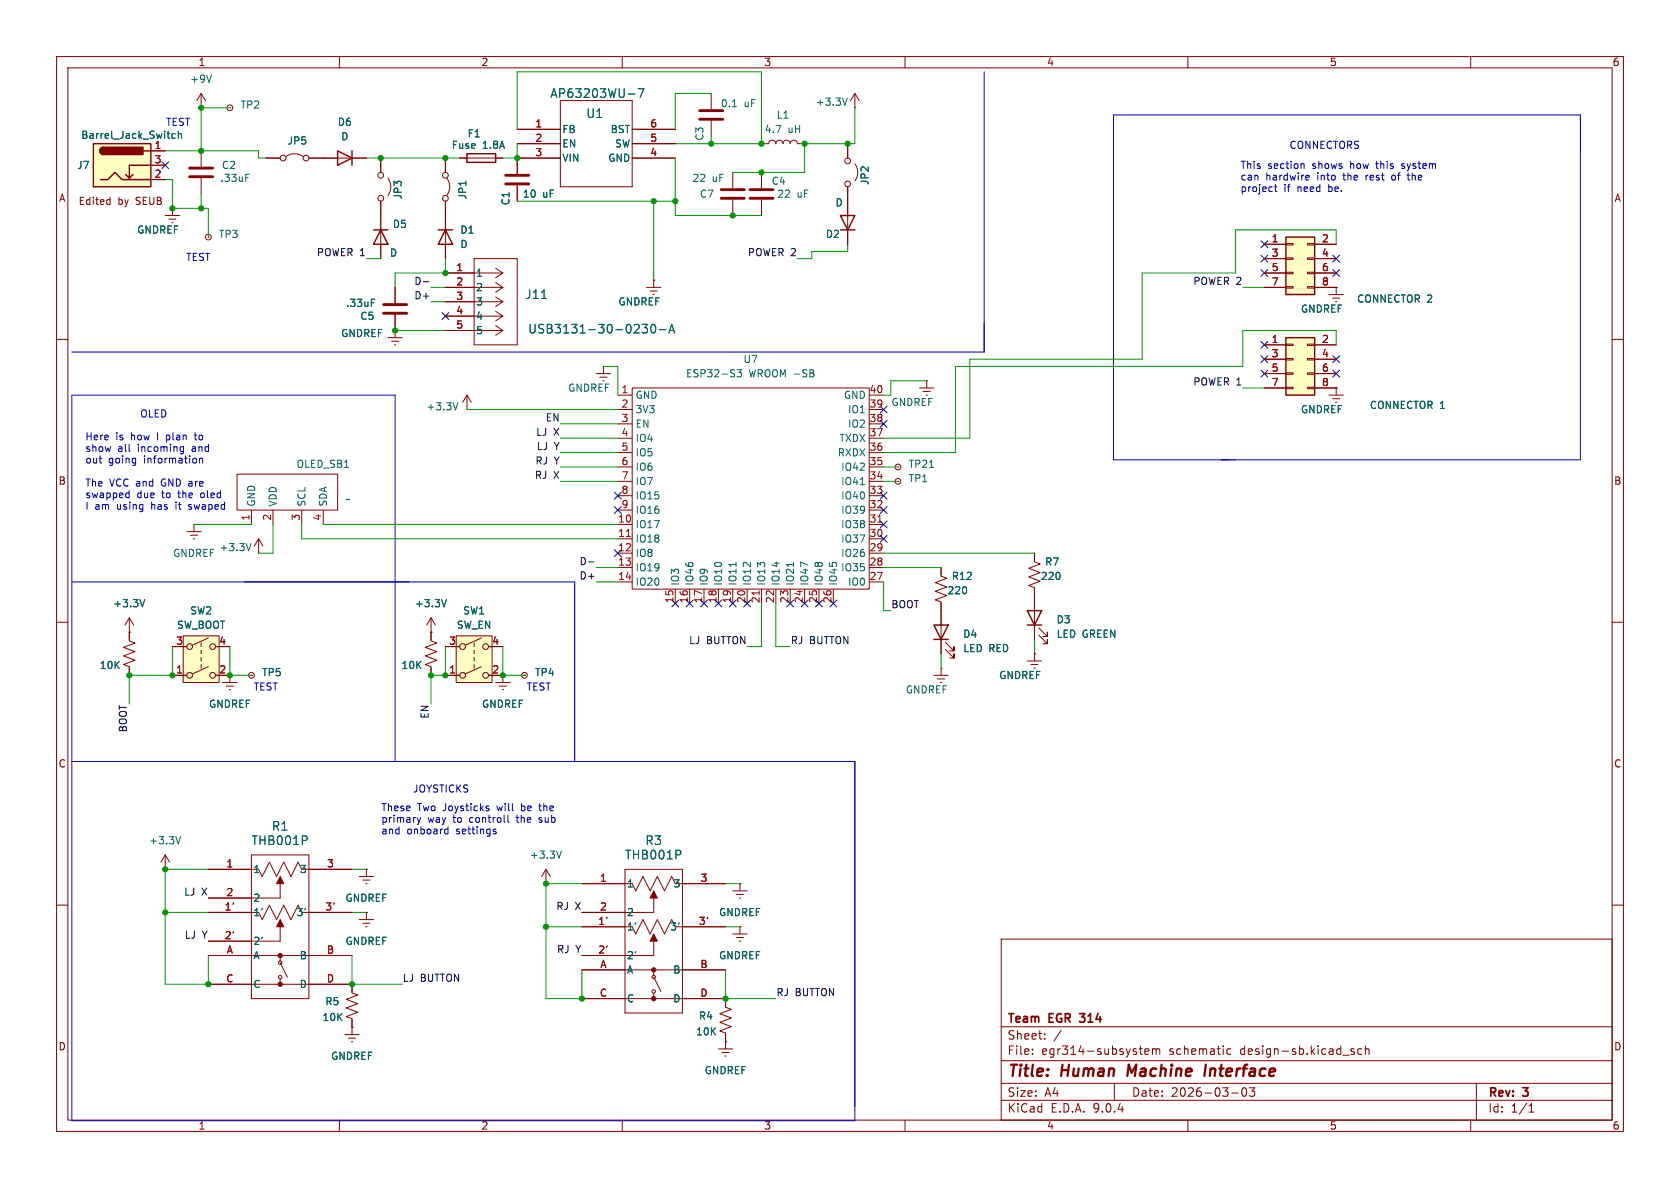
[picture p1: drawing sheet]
<svg xmlns="http://www.w3.org/2000/svg" width="297mm" height="210mm" viewBox="0 0 297 210" stroke-linecap="round" stroke-linejoin="round" font-family="sans-serif">
<g fill="none" stroke="#840000" stroke-width=".18">
<path d="M10 10h277v190h-277zM12 12h273v186h-273zM60 10v2M110 10v2M160 10v2M210 10v2M260 10v2M134.6 30.5v2.8M134.6 35.3v2.8M10 60h2M285 60h2M10 110h2"/>
<path d="M285 110h2M10 160h2M177 166h108v32h-108zM285 160h2M60 198v2M110 198v2M160 198v2M177 194.5h108M177 191.5h108M177 187.5h108M177 181.5h108M182.5 186.3v.1"/>
<path d="M182.5 185.5v.1M184.7 183.6v.1M184.7 182.8v.1M187.6 182.1l-1.3 2M197 191.5v3M201.4 185.4h.6M201.8 186.4h.2M202.4 185.9l.7-.1-.1-.3-.4-.1-.2 .2 .1 .7h.5M203.7 185.5l.5-.1 .2 .2M203.7 185.4v1M204.4 185.6l.2-.2 .4 .1v.9M204.4 185.6v.8"/>
<path d="M210 198v2M217.6 185.5l-.4-.1-.3 .3v.4l.1 .2h.6M217.7 193.2h1.2M219.7 192.4l.2-.1a.81 .81 0 0 1 .6 .6 .81 .81 0 0 1-.3 .8l-.2 .1a.81 .81 0 0 1-.3-1.4zM220.9 192.3h.9l-.5 .6 .4 .1v.7l-.2 .1h-.4l-.2-.1M238.9 185.5h.5M238.9 185.8l.5 .2 .1 .2-.3 .2-.4-.1M240.7 185.5l-.4-.1-.3 .3v.4l.2 .2h.5M241.4 185.5l.2-.1 .4 .1v.9M241.4 184.9v1.5M260 198v2M261 191.5v6.5"/>
<path d="M270.3 196.6h.9M270.3 195.5l.4-.4v1.5"/>
</g>
<path d="M199.6 188.2l-.3 2M213.2 188.2l-.3 2" fill="none" stroke="#840000" stroke-width=".4"/>
<path d="M190.8 179.2h1M190.8 180.5l.3 .2" fill="none" stroke="#840000" stroke-width=".3"/>
<path d="M132.6 33.5h4.1M132.6 35.1h4.1" fill="none" stroke="#840000" stroke-width=".51"/>
<path d="M80.6 112.4h6.4v8.3h-6.4z" fill="#ffffc2"/>
<g fill="none" stroke="#840000" stroke-width=".18">
<path d="M29.2 38.1h2.5M29.8 38.7h1.3M30.4 39.4h.2M30.5 36.8h.1M30.5 36.8v1.3M35.6 26.7v2.8M35.6 31.5v2.8M47 27.9h2.5M50.5 27.7a2.54 2.54 0 0 1 3.1 0M54.6 27.9h2.5M67.3 38.1v7.6M36.8 41.9h.1"/>
<path d="M69.8 50.8v2.8M69.8 55.6v2.8M234.9 52.1h2.6M235.6 52.7h1.3M236.1 53.3h.2M236.2 50.8h.1M236.2 50.8v1.3M109.2 69.9h2.6M109.2 72.4h2.6M109.2 74.9h2.6M109.2 77.5h2.6M111.8 68.6h41.9v35.5h-41.9z"/>
<path d="M153.7 69.9h2.5M153.7 72.4h2.5M153.7 74.9h2.5M153.7 77.5h2.5M162.6 68.6h2.5M163.2 69.2h1.3M163.7 69.9h.3M163.8 67.3h.1M163.8 67.3v1.3M234.9 69.9h2.6M235.6 70.5h1.3M236.1 71.1h.2"/>
<path d="M236.2 68.6h.1M236.2 68.6v1.3M109.2 80h2.6M109.2 82.6h2.6M109.2 85.1h2.6M109.2 87.6h2.6M109.2 90.2h2.6M109.2 92.7h2.6M109.2 95.3h2.6M109.2 97.8h2.6M153.7 80h2.5M153.7 82.6h2.5"/>
<path d="M153.7 85.1h2.5M153.7 87.6h2.5M153.7 90.2h2.5M153.7 92.7h2.5M153.7 95.3h2.5M153.7 97.8h2.5M158.7 82.6h.1M158.7 85.1h.1M182.9 97.8v1.5l1 .4-2 .8 2 .7-2 .8 2 .7-2 .8 1 .4v9.1M78.7 114.3h2.6M78.7 119.4h2.6M80.6 112.4h6.4v8.3h-6.4z"/>
<path d="M83.8 113.7v.6M83.8 114.9v.7M83.8 116.2v.6M83.8 117.5v.6M85.1 112.8l-2.8 1.2M85.1 117.9l-2.8 1.2M86.4 114.3h2.5M86.4 119.4h2.5M92.7 119.4h.1M109.2 100.3h2.6M109.2 102.9h2.6M119.4 104.1v2.6"/>
<path d="M121.9 104.1v2.6M124.5 104.1v2.6M127 104.1v2.6M129.5 104.1v2.6M132.1 104.1v2.6M134.6 104.1v2.6M137.2 104.1v2.6M139.7 104.1v2.6M142.2 104.1v2.6M144.8 104.1v2.6M147.3 104.1v2.6M153.7 100.3h2.5"/>
<path d="M153.7 102.9h2.5M166.4 100.3v1.6l1 .3-2 .8 2 .8-2 .7 2 .8-2 .7 1 .4v9.2M167.1 114.8l1.6 1.5v-.7v.7h-.8M167.1 113.5l1.6 1.6v-.8v.8h-.8M181.6 116.8h2.5M182.2 117.5h1.3M182.8 118.1h.2M182.9 115.6h.1M182.9 115.6v1.2M183.6 112.3l1.6 1.5v-.8v.8h-.8M183.6 111l1.6 1.5v-.7v.7h-.8"/>
<circle cx="50" cy="27.9" r=".51"/>
<circle cx="54.1" cy="27.9" r=".51"/>
<circle cx="36.8" cy="41.9" r=".51"/>
<circle cx="158.8" cy="82.6" r=".51"/>
<circle cx="158.8" cy="85.1" r=".51"/>
<circle cx="81.8" cy="114.3" r=".51"/>
<circle cx="81.8" cy="119.4" r=".51"/>
<circle cx="85.9" cy="119.4" r=".51"/>
<circle cx="85.9" cy="114.3" r=".51"/>
<circle cx="92.7" cy="119.4" r=".51"/>
</g>
<path d="M110.7 94.8h.8M155.2 92.3h.7M134.2 104.4v.8" fill="none" stroke="#a90000" stroke-width=".18"/>
<path d="M43.4 30.8h.7M65.7 52.9h.6M130.3 65.3h.8l-.4 .5 .3 .2v.5l-.2 .1-.5-.1M143.8 66.1v.4M130.1 99.4v.7M140.3 99.4v.7M152.1 85.7h.7M164.3 82.6h.8" fill="none" stroke="#006464" stroke-width=".18"/>
<path d="M33.5 29.7h4.1M33.5 31.2h4.1M67.8 55.4h4.1M67.8 53.8h4.1" fill="none" stroke="#840000" stroke-width=".51"/>
<path d="M66 40.6h2.6M67.3 40.6l1.3 2.6h-2.6zM165.1 110.5h2.5l-1.2 2.5zM165.1 113h2.5M181.6 108h2.5l-1.2 2.5zM181.6 110.5h2.5" fill="none" stroke="#840000" stroke-width=".25"/>
<path d="M227.3 59.7h5.1v10.2h-5.1z" fill="#ffffc2"/>
<path d="M227.3 59.7h5.1v10.2h-5.1z" fill="none" stroke="#840000" stroke-width=".25"/>
<g fill="none" stroke="#840000" stroke-width=".18">
<path d="M223.5 61h3.8M223.5 63.5h3.8M223.5 66h3.8M223.5 68.6h3.8M227.3 60.8h1.3v.3h-1.3zM227.3 63.4h1.3v.2h-1.3zM227.3 65.9h1.3v.3h-1.3zM227.3 68.5h1.3v.2h-1.3zM231.1 60.8h1.3v.3h-1.3zM231.1 63.4h1.3v.2h-1.3zM231.1 65.9h1.3v.3h-1.3zM231.1 68.5h1.3v.2h-1.3z"/>
<path d="M232.4 61h3.8M232.4 63.5h3.8M232.4 66h3.8M232.4 68.6h3.8"/>
</g>
<path d="M227.3 41.9h5.1v10.2h-5.1z" fill="#ffffc2"/>
<path d="M59.7 26.7l2.5 1.2-2.5 1.3zM62.2 26.7v2.5M82.5 27.2h5.1v1.5h-5.1zM227.3 41.9h5.1v10.2h-5.1z" fill="none" stroke="#840000" stroke-width=".25"/>
<g fill="none" stroke="#840000" stroke-width=".18">
<path d="M35.6 19.1h.1M35.6 16.5l-.8 1.3M35.6 16.5l.7 1.3M35.6 16.5v2.6M40.6 19.1h.1M151.1 19.1h.1M151.1 16.5l.8 1.3M151.1 16.5l-.7 1.3M151.1 16.5v2.6M57.1 27.9h7.7M67.3 27.9v2.6M67.3 35.6v2.5"/>
<path d="M68.6 31.5a2.54 2.54 0 0 1 0 3M81.3 27.9h7.6M91.4 27.9v2.8M91.4 32.8v2.8M129.5 30.5v2.8M129.5 35.3v2.8M68.6 59.7h2.5M69.8 58.4h.1M69.8 58.4v1.3M78.7 48.3h10.2M78.7 50.8h10.2M78.7 53.3h10.2"/>
<path d="M78.7 55.9h10.2M78.7 58.4h10.2M83.8 45.7h7.6v15.3h-7.6zM87.6 47.4l1.3 .9M87.6 50l1.3 .8M87.6 52.5l1.3 .8M87.6 55l1.3 .9M87.6 57.6l1.3 .8M88.9 48.3l-1.3 .8M88.9 50.8l-1.3 .8M88.9 53.3l-1.3 .9M88.9 55.9l-1.3 .8"/>
<path d="M88.9 58.4l-1.3 .9M114.3 50.8h2.5M114.9 51.4h1.3M115.4 52.1h.3M115.6 49.5h.1M115.6 49.5v1.3M223.5 43.2h3.8M223.5 45.7h3.8M223.5 48.3h3.8M223.5 50.8h3.8M227.3 43.1h1.3v.2h-1.3zM227.3 45.6h1.3v.2h-1.3z"/>
<path d="M227.3 48.1h1.3v.3h-1.3zM227.3 50.7h1.3v.2h-1.3zM231.1 43.1h1.3v.2h-1.3zM231.1 45.6h1.3v.2h-1.3zM231.1 48.1h1.3v.3h-1.3zM231.1 50.7h1.3v.2h-1.3zM232.4 43.2h3.8M232.4 45.7h3.8M232.4 48.3h3.8M232.4 50.8h3.8M69.2 60.3h1.3M69.7 61h.3"/>
<path d="M40.6 119.4h.1M40.6 119.4v1.3M76.2 111.8v1.5l1 .4-2 .7 2 .8-2 .8 2 .7-2 .8 1 .4v1.5M165.1 119.4h2.5M166.4 118.1h.1M166.4 118.1v1.3M39.4 120.7h2.5M40 121.3h1.3M40.5 121.9h.3M165.7 120h1.3M166.2 120.7h.3"/>
<circle cx="40.6" cy="19.1" r=".51"/>
<circle cx="67.3" cy="31" r=".51"/>
<circle cx="67.3" cy="35.1" r=".51"/>
</g>
<path d="M37.4 13.3l-.4 1.2M149.8 17.3l-.4 1.3M95.7 52.8h.9M113.5 57.3h1l-.5 .6 .4 .2v.6l-.2 .2-.6-.1M115.2 57.5l.2-.2a.83 .83 0 0 1 .6 .7 .83 .83 0 0 1-.3 .8l-.1 .1a.82 .82 0 0 1-.4-1.4zM116.6 58.3h1.1M118.2 58.9l.6-1.6 .5 1.6M118.4 58.4h.7" fill="none" stroke="#006464" stroke-width=".18"/>
<path d="M89.4 31h4.1M89.4 32.5h4.1M127.5 33.5h4.1M127.5 35.1h4.1" fill="none" stroke="#840000" stroke-width=".51"/>
<path d="M16.5 25.4h10.2v7.6h-10.2z" fill="#ffffc2"/>
<path d="M16.5 25.4h10.2v7.6h-10.2zM17.8 31.8h1.2l1.3-1.3 1.3 1.3h5.1M18.3 26a.64 .64 0 0 0-.6 .7 .64 .64 0 0 0 .6 .6M23.5 30.9l-.6 .6M25.4 26.7h1.3M26.7 29.2h-3.8v2.3l-.7-.6M148.6 38.1h2.5l-1.2 2.5zM77.5 40.6h2.5M78.7 40.6l1.3 2.6h-2.5zM148.6 40.6h2.5" fill="none" stroke="#840000" stroke-width=".25"/>
<g fill="#840000" stroke="#840000" stroke-width=".25">
<path d="M17.8 26.2l.5-.2v1.3a.63 .63 0 0 1-.6-.4 .63 .63 0 0 1 .1-.7z"/>
<path d="M18.3 26h7v1.3h-7z"/>
</g>
<g fill="none" stroke="#840000" stroke-width=".18">
<path d="M99.1 17.8h12.7v15.2h-12.7zM125.7 16.5v2.8M19.1 35.3l.4 .1M19.5 34.9v1.2M19.5 36.1h-.4M26.7 26.7h2.5M26.7 29.2h2.5M26.7 31.8h2.5M78.7 27.9v2.6M78.7 35.6v10.1M79 31.5a2.54 2.54 0 0 1 0 3M91.4 25.4h7.7"/>
<path d="M91.4 22.9h7.7M91.4 27.9h7.7M111.8 25.4h7.6M111.8 22.9h7.6M111.8 27.9h7.6M125.7 21.3v2.8M134.6 25.4h1.3a.64 .64 0 0 1 .6-.6 .64 .64 0 0 1 .7 .6 .64 .64 0 0 1 .6-.6 .64 .64 0 0 1 .6 .6 .64 .64 0 0 1 .7-.6 .64 .64 0 0 1 .6 .6 .64 .64 0 0 1 .6-.6 .64 .64 0 0 1 .7 .6h1.2M149.9 25.4v2.5M149.9 33v10.2M151.1 29a2.54 2.54 0 0 1 0 3M82.5 72.4h.1M82.5 69.9l-.7 1.2"/>
<path d="M82.5 69.9l.8 1.2M82.5 69.9v2.5M33 94h2.6M33.7 94.6h1.2M34.2 95.3h.2M34.3 92.7h.1M34.3 92.7v1.3M41.9 83.8h17.8v6.4h-17.8zM44.4 90.2v2.5M45.7 97.8h.1M45.7 95.3l.8 1.2M45.7 95.3l-.7 1.2"/>
<path d="M45.7 95.3v2.5M48.3 90.2v2.5M53.3 90.2v2.5M57.1 90.2v2.5M22.9 111.8h.1M22.9 109.2v4.1l1 .4-2.1 .7 2.1 .8-2.1 .8 2.1 .7-2.1 .8 1.1 .4v1.5M22.9 109.2l-.8 1.3M22.9 109.2l.7 1.3M44.4 119.4h.1M76.2 111.8h.1M76.2 109.2l-.8 1.3M76.2 109.2l.8 1.3"/>
<path d="M76.2 109.2v2.6M88.9 119.4h.1M88.9 119.4v1.3M87.6 120.7h2.6M88.3 121.3h1.2M88.8 121.9h.2M29.2 153.7h.1M29.2 151.1l-.8 1.3M29.2 151.1l.8 1.3M29.2 151.1v2.6M36.8 153.7h7.6M44.4 151.1h10.2v25.4h-10.2z"/>
<path d="M45.7 153.7l.7 1.2 1.2-2.5 1.3 2.5 1.3-2.5 1.2 2.5 1.3-2.5 .6 1.3h8.9M49.5 156.2v2.6h-12.7M63.5 154.9h2.5M64.1 155.6h1.3M64.6 156.2h.3M64.8 153.7h.1M64.8 153.7v1.2M96.5 156.2h.1M96.5 153.7l-.7 1.2M96.5 153.7l.8 1.2M96.5 153.7v2.5M102.9 156.2h7.6"/>
<path d="M110.5 153.7h10.1v25.4h-10.1zM111.8 156.2l.6 1.3 1.3-2.6 1.2 2.6 1.3-2.6 1.3 2.6 1.2-2.6 .7 1.3h8.9M115.6 158.8v2.5h-12.7M129.5 157.5h2.6M130.2 158.1h1.2M130.7 158.8h.2M130.8 156.2h.1M130.8 156.2v1.3M36.8 174h25.4v1.5l1 .4-2 .8 2 .7-2 .8 2 .7-2 .8 1 .4v2.8M36.8 168.9h25.4M36.8 161.3h7.6M49.5 163.8v2.6h-12.7"/>
<path d="M49.5 168.9v1M49.5 173v1M49.5 170.2l1.3 2.5M62.2 161.3h-8.9l-.6-1.3-1.3 2.6-1.2-2.6-1.3 2.6-1.3-2.6-1.2 2.6M63.5 162.6h2.5M64.1 163.2h1.3M64.6 163.8h.3M64.8 161.3h.1M64.8 161.3v1.3M102.9 176.5h25.4v1.6l1 .3-2 .8 2 .8-2 .7 2 .8-2 .7 1 .4v2.8M102.9 163.8h7.6M102.9 171.5h25.4"/>
<path d="M115.6 166.4v2.5h-12.7M115.6 171.5v.9M115.6 175.6v.9M115.6 172.7l1.2 2.6M128.3 163.8h-8.9l-.7-1.2-1.2 2.5-1.3-2.5-1.3 2.5-1.2-2.5-1.3 2.5M129.5 165.1h2.6M130.2 165.7h1.2M130.7 166.4h.2M130.8 163.8h.1M130.8 163.8v1.3M61 182.9h2.5M61.6 183.5h1.3"/>
<path d="M62.1 184.2h.3M62.2 181.6h.1M127 185.4h2.5M127.6 186.1h1.3M128.1 186.7h.3M128.3 184.2h.1"/>
<circle cx="78.7" cy="31" r=".51"/>
<circle cx="78.7" cy="35.1" r=".51"/>
<circle cx="149.9" cy="28.4" r=".51"/>
<circle cx="149.9" cy="32.5" r=".51"/>
<circle cx="44.5" cy="119.4" r=".51"/>
<circle cx="49.5" cy="172.7" r=".3"/>
<circle cx="49.5" cy="170.2" r=".3"/>
<circle cx="115.6" cy="172.7" r=".3"/>
<circle cx="115.6" cy="175.3" r=".3"/>
</g>
<g fill="none" stroke="#006464" stroke-width=".18">
<path d="M111.1 16.6h1.1M112.8 15.7h1l-.6 1.5M129.5 18.9h.7M31 23.7l-.4-.1-.2 .3 .1 .5h.5M31.5 23.7l.2-.1 .3 .1 .1 .8M31.5 23.2v1.3M81 71.2l-.5 1.3M44.4 96.1l-.4 1.3M25.6 106l-.4 1.3M78.9 106l-.4 1.3M31.9 147.9l-.4 1.3M54.2 147.8l.1 .3-.1 .4"/>
<path d="M99.2 150.4l-.4 1.3M120.2 150.4l.2 .2-.2 .4"/>
</g>
<path d="M123.7 19.6h4.1M123.7 21.1h4.1" fill="none" stroke="#840000" stroke-width=".51"/>
<g fill="#840000" stroke="#840000" stroke-width=".18">
<path d="M49.5 154.9l.7 1.3h-1.3z"/>
<path d="M49.5 162.6l.7 1.2h-1.3z"/>
<path d="M115.6 157.5l.6 1.3h-1.3z"/>
<path d="M115.6 165.1l.6 1.3h-1.3z"/>
<circle cx="49.5" cy="168.9" r=".38"/>
<circle cx="49.5" cy="174" r=".38"/>
<circle cx="115.6" cy="171.5" r=".38"/>
<circle cx="115.6" cy="176.5" r=".38"/>
</g>
<path d="M32.4 112.4h6.3v8.3h-6.3z" fill="#ffffc2"/>
<g fill="none" stroke="#840000" stroke-width=".18">
<path d="M26.7 26.7h2.5M26.7 29.2h2.5M26.7 31.8h2.5M30.5 36.8h.1M47 27.9h2.5M54.6 27.9h5.1M62.2 27.9h2.6M67.3 27.9v2.6M67.3 35.6v5M78.7 27.9v2.6M78.7 35.6v5M81.3 27.9h1.2"/>
<path d="M87.6 27.9h1.3M91.4 32.8v2.8M91.4 22.9h7.7M91.4 25.4h7.7M99.1 27.9h-7.7v2.8M111.8 27.9h7.6M111.8 22.9h7.6M111.8 25.4h7.6M149.9 25.4v2.5M149.9 33v5.1M67.3 43.2v2.5M69.8 58.4h.1"/>
<path d="M69.8 50.8v2.8M69.8 55.6v2.8M78.7 48.3h5.1M78.7 50.8h5.1M78.7 53.3h5.1M78.7 55.9h5.1M78.7 58.4h5.1M78.7 43.2v2.5M115.6 49.5h.1M149.9 40.6v2.6M223.5 43.2h3.8M223.5 45.7h3.8"/>
<path d="M223.5 48.3h3.8M223.5 50.8h3.8M232.4 43.2h3.8M232.4 45.7h3.8M232.4 48.3h3.8M232.4 50.8h3.8M236.2 50.8h.1M105.4 66h2.5M106 66.7h1.3M106.6 67.3h.2M106.7 64.8h.1M106.7 64.8v1.2"/>
<path d="M223.5 66h3.8M223.5 61h3.8M223.5 63.5h3.8M223.5 68.6h3.8M232.4 66h3.8M232.4 61h3.8M232.4 63.5h3.8M232.4 68.6h3.8M236.2 68.6h.1M182.9 97.8v1.3M22.9 111.8h.1M22.9 111.8v1.2"/>
<path d="M22.9 118.1v1.3M30.5 114.3h2.5M30.5 119.4h2.5M32.4 112.4h6.3v8.3h-6.3zM35.6 113.7v.6M35.6 114.9v.7M35.6 116.2v.6M35.6 117.5v.6M36.8 112.8l-2.8 1.2M36.8 117.9l-2.8 1.2M38.1 114.3h2.5M38.1 119.4h2.5"/>
<path d="M40.6 119.4h.1M44.4 119.4h.1M76.2 111.8h.1M76.2 111.8v1.2M76.2 118.1v1.3M78.7 114.3h2.6M78.7 119.4h2.6M86.4 114.3h2.5M86.4 119.4h2.5M88.9 119.4h.1M92.7 119.4h.1M166.4 100.3v1.3"/>
<path d="M166.4 106.7v3.8M166.4 113v2.6M182.9 115.6h.1M182.9 104.1v3.9M182.9 110.5v2.5M36.8 153.7h7.6M36.8 158.8h7.6M54.6 153.7h7.6M64.8 153.7h.1M102.9 156.2h7.6M120.6 156.2h7.7M130.8 156.2h.1"/>
<path d="M36.8 161.3h7.6M36.8 168.9h7.6M36.8 166.4h7.6M36.8 174h7.6M54.6 161.3h7.6M54.6 168.9h7.6M54.6 174h7.6v1.3M64.8 161.3h.1M102.9 161.3h7.6M102.9 163.8h7.6M102.9 168.9h7.6M102.9 171.5h7.6"/>
<path d="M102.9 176.5h7.6M120.6 163.8h7.7M120.6 171.5h7.7M120.6 176.5h7.7v1.3M130.8 163.8h.1M62.2 181.6h.1M62.2 180.3v1.3M128.3 184.2h.1M128.3 182.9v1.3"/>
<circle cx="33.5" cy="119.4" r=".51"/>
<circle cx="33.5" cy="114.3" r=".51"/>
<circle cx="37.6" cy="119.4" r=".51"/>
<circle cx="37.6" cy="114.3" r=".51"/>
</g>
<path d="M74.8 49.8h1M104 99.3h1" fill="none" stroke="#0f0f0f" stroke-width=".18"/>
<g fill="none" stroke="#0000c2" stroke-width=".18">
<path d="M174 12.7v49.5h-161.3M196.8 20.3h82.6v61h-82.6zM225.3 33h.5M225.5 32.6v1.1l.3 .2M230.2 28.9l.4 .2v.7M231 31h.4l.1 .3-.6 .1M231.4 31.8h-.4M246.2 31l-.2 .2 .2 .6M247.8 29.7l.1 .1M248 28.9l-.2 .2 .2 .3M248.9 30.6v1l.3 .2M27.8 76.5v1.3"/>
<path d="M32 79.7h.4M32.4 79v1l-.2 .2M34.3 76.9h.5M34.5 76.5l.1 1.2M22.5 87.1l.3 .1M22.8 86.7v1.3M22.8 87.9l-.3 .1M33.3 90h.2M33.5 89.2l-.2 .2 .2 .2M35.3 81v.9M35.3 81.1l.2-.1 .3 .1v.8M12.7 102.9h88.9v31.7"/>
<path d="M12.7 134.6h138.4v63.5h-138.4v-128.2h57.1v64.7M101.6 134.6h.1M73.8 144.5l.3 .9M74.1 145.4l-.3 .4M74.4 144.5l-.3 .9M79.2 146.1v1.3M79.2 147.3l-.4 .1M86.1 142.9l.3 .1 .1 .1-.2 .2h-.3M86.1 142.5h.3M87.4 147h.3v.2l-.2 .2h-.2M87.4 146.6h.3M89.8 144.1v1.1l.2 .2"/>
<path d="M95.2 142.5h.5M95.3 145.3l.1 .1M95.4 142l.1 1.3M95.5 144.5l-.2 .2 .2 .2"/>
</g>
<g fill="none" stroke="#009600" stroke-width=".18">
<path d="M40.6 19.1h-5v7.6M125.7 16.5h-6.3v6.4M151.1 19.1v6.3h-8.9v5.1h-12.7M29.2 26.7h16.5v1.2h1.3M29.2 31.8h1.3v5h6.3v5.1M35.6 34.3v2.5M64.8 27.9h16.5M91.4 22.9v-10.2h43.2v12.7h-15.2M91.4 25.4v2.5h-2.5M91.4 35.6h28M115.6 35.6v13.9M119.4 27.9v10.2h15.2"/>
<path d="M125.7 24.1v1.3M64.8 45.7h2.5M69.8 58.4h8.9M76.2 50.8h2.5M76.2 53.3h2.5M78.7 45.7v2.6h-8.9v2.5M149.9 43.2v1.3h-6.4v1.2h-2.5M219.7 50.8h3.8M236.2 43.2v-2.6h-17.8v7.7h-16.5v15.2h-30.5v14h-15.2M82.5 72.4h26.7M99.1 74.9h10.1M99.1 77.5h10.1"/>
<path d="M106.7 64.8h2.5v5.1M163.8 67.3h-6.3v2.6h-1.3M219.7 68.6h3.8M236.2 61v-2.6h-16.5v6.4h-50.8v15.2h-12.7M34.3 92.7h10.1M48.3 92.7v5.1h-2.6M53.3 92.7v2.6h55.9M57.1 92.7h52.1M99.1 85.1h10.1M99.1 80h10.1M99.1 82.6h10.1M156.2 85.1h2.5"/>
<path d="M156.2 97.8h26.7M156.2 82.6h2.5M30.5 114.3v5.1h-7.6v5.1M40.6 114.3v5.1h3.8M78.7 114.3v5.1h-2.5v5.1M88.9 114.3v5.1h3.8M105.4 100.3h3.8M105.4 102.9h3.8M134.6 106.7v7.6h-2.5M137.2 106.7v7.6h2.5M156.2 100.3h10.2M156.2 102.9v5.1h1.3"/>
<path d="M166.4 115.6v2.5M182.9 113v2.6M36.8 153.7h-7.6v20.3h7.6v-5.1M62.2 153.7h2.6M102.9 156.2h-6.4v20.3h6.4v-5M128.3 156.2h2.5M29.2 161.3h7.6M62.2 161.3h2.6M62.2 168.9v5.1h8.9M96.5 163.8h6.4M128.3 171.5v5h8.9M128.3 163.8h2.5"/>
</g>
<g fill="none" stroke="#000084" stroke-width=".18">
<path d="M28.6 28.6l1.2 1.2M29.8 28.6l-1.2 1.2M78.1 55.3l1.2 1.2M79.3 55.3l-1.2 1.2M222.9 45.1l1.2 1.2M222.9 42.6l1.2 1.2M222.9 47.7l1.2 1.2M224.1 45.1l-1.2 1.2M224.1 42.6l-1.2 1.2M224.1 47.7l-1.2 1.2M235.6 45.1l1.2 1.2M235.6 47.7l1.2 1.2"/>
<path d="M236.8 45.1l-1.2 1.2M236.8 47.7l-1.2 1.2M155.6 71.8l1.2 1.2M155.6 74.3l1.2 1.2M156.8 74.3l-1.2 1.2M156.8 71.8l-1.2 1.2M222.9 62.9l1.2 1.2M222.9 65.4l1.2 1.2M222.9 60.4l1.2 1.2M224.1 62.9l-1.2 1.2M224.1 65.4l-1.2 1.2M224.1 60.4l-1.2 1.2"/>
<path d="M235.6 65.4l1.2 1.2M235.6 62.9l1.2 1.2M236.8 65.4l-1.2 1.2M236.8 62.9l-1.2 1.2M108.6 89.6l1.2 1.2M108.6 87l1.2 1.2M108.6 97.2l1.2 1.2M109.8 89.6l-1.2 1.2M109.8 87l-1.2 1.2M109.8 97.2l-1.2 1.2M155.6 89.6l1.2 1.2M155.6 87l1.2 1.2"/>
<path d="M155.6 94.6l1.2 1.3M155.6 92.1l1.2 1.2M156.8 89.6l-1.2 1.2M156.8 87l-1.2 1.2M156.8 94.6l-1.2 1.3M156.8 92.1l-1.2 1.2M118.8 106.1l1.2 1.2M120 106.1l-1.2 1.2M121.3 106.1l1.2 1.2M122.5 106.1l-1.2 1.2M123.9 106.1l1.2 1.2M125.1 106.1l-1.2 1.2"/>
<path d="M126.4 106.1l1.2 1.2M127.6 106.1l-1.2 1.2M128.9 106.1l1.2 1.2M130.1 106.1l-1.2 1.2M131.5 106.1l1.2 1.2M132.7 106.1l-1.2 1.2M139.1 106.1l1.2 1.2M140.3 106.1l-1.2 1.2M141.6 106.1l1.2 1.2M142.8 106.1l-1.2 1.2M144.2 106.1l1.2 1.2M145.4 106.1l-1.2 1.2"/>
<path d="M146.7 106.1l1.2 1.2M147.9 106.1l-1.2 1.2"/>
</g>
<g fill="none" stroke="#006464" stroke-width=".18">
<path d="M111.1 16.6h1.1M112.8 15.7h1l-.6 1.5M31 23.7l-.4-.1-.2 .3 .1 .5h.5M31.5 23.7l.2-.1 .3 .1 .1 .8M31.5 23.2v1.3M65.7 52.9h.6M95.7 52.8h.9M113.5 57.3h1l-.5 .6 .4 .2v.6l-.2 .2-.6-.1M115.2 57.5l.2-.2a.83 .83 0 0 1 .6 .7 .83 .83 0 0 1-.3 .8l-.1 .1a.82 .82 0 0 1-.4-1.4zM116.6 58.3h1.1M118.2 58.9l.6-1.6 .5 1.6M118.4 58.4h.7"/>
<path d="M25.6 106l-.4 1.3M78.9 106l-.4 1.3M54.2 147.8l.1 .3-.1 .4M120.2 150.4l.2 .2-.2 .4"/>
</g>
<g fill="#009600" stroke="#009600" stroke-width=".18">
<circle cx="91.4" cy="27.9" r=".46"/>
<circle cx="78.7" cy="27.9" r=".46"/>
<circle cx="129.5" cy="38.1" r=".46"/>
<circle cx="134.6" cy="25.4" r=".46"/>
<circle cx="134.6" cy="30.5" r=".46"/>
<circle cx="142.2" cy="25.4" r=".46"/>
<circle cx="119.4" cy="35.6" r=".46"/>
<circle cx="115.6" cy="35.6" r=".46"/>
<circle cx="125.7" cy="25.4" r=".46"/>
<circle cx="149.9" cy="25.4" r=".46"/>
<circle cx="102.9" cy="176.5" r=".46"/>
<circle cx="96.5" cy="156.2" r=".46"/>
<circle cx="96.5" cy="163.8" r=".46"/>
<circle cx="128.3" cy="176.5" r=".46"/>
<circle cx="29.2" cy="161.3" r=".46"/>
<circle cx="36.8" cy="174" r=".46"/>
<circle cx="62.2" cy="174" r=".46"/>
<circle cx="29.2" cy="153.7" r=".46"/>
<circle cx="40.6" cy="119.4" r=".46"/>
<circle cx="76.2" cy="119.4" r=".46"/>
<circle cx="78.7" cy="119.4" r=".46"/>
<circle cx="88.9" cy="119.4" r=".46"/>
<circle cx="35.6" cy="19.1" r=".46"/>
<circle cx="67.3" cy="27.9" r=".46"/>
<circle cx="69.8" cy="58.4" r=".46"/>
<circle cx="35.6" cy="26.7" r=".46"/>
<circle cx="35.6" cy="36.8" r=".46"/>
<circle cx="30.5" cy="36.8" r=".46"/>
<circle cx="30.5" cy="119.4" r=".46"/>
<circle cx="22.9" cy="119.4" r=".46"/>
<circle cx="78.7" cy="48.3" r=".46"/>
</g>
<g font-size="2.8" fill="#840000">
<text x="178" y="190.9">Title:</text>
<text x="187.7" y="190.9">Human</text>
<text x="200.2" y="190.9">Machine</text>
<text x="214.6" y="190.9">Interface</text>
</g>
<g font-size="2.1" fill="#006464">
<text x="97.2" y="17.5">AP63203WU-7</text>
<text x="103.6" y="21.1">U1</text>
<text x="92.8" y="53.1">J11</text>
<text x="93.3" y="59.2">USB3131-30-0230-A</text>
<text x="44.4" y="149.6">THB001P</text>
<text x="48" y="147">R1</text>
<text x="114" y="149.6">R3</text>
<text x="110.4" y="152.1">THB001P</text>
</g>
<g font-size="2.1" fill="#840000">
<text x="178" y="184">Sheet:</text>
<text x="178" y="181.2">Team</text>
<text x="185.5" y="181.2">EGR</text>
<text x="191.6" y="181.2">314</text>
<text x="178" y="186.7">File:</text>
<text x="184.1" y="186.7">egr314-subsystem</text>
<text x="206.7" y="186.7">schematic</text>
<text x="219.4" y="186.7">design-sb.kicad_sch</text>
<text x="178" y="196.9">KiCad</text>
<text x="178" y="194.1">Size:</text>
<text x="184.7" y="194.1">A4</text>
<text x="185.7" y="196.9">E.D.A.</text>
<text x="193.3" y="196.9">9.0.4</text>
<text x="200" y="194.1">Date:</text>
<text x="207" y="194.1">2026-03-03</text>
<text x="263" y="194.3">Rev:</text>
<text x="263" y="196.9">Id:</text>
<text x="267.1" y="196.9">1/1</text>
<text x="269.4" y="194.3">3</text>
</g>
<g font-size="1.8" fill="#840000">
<text x="35" y="11.9">1</text>
<text x="85" y="11.9">2</text>
<text x="135" y="11.9">3</text>
<text x="185" y="11.9">4</text>
<text x="235" y="11.9">5</text>
<text x="285" y="11.9">6</text>
<text x="10.3" y="35.9">A</text>
<text x="285.3" y="35.9">A</text>
<text x="13.8" y="36.4">Edited</text>
<text x="20.8" y="36.4">by</text>
<text x="24.1" y="36.4">SEUB</text>
<text x="10.3" y="85.9">B</text>
<text x="285.3" y="85.9">B</text>
<text x="10.3" y="135.9">C</text>
<text x="285.3" y="135.9">C</text>
<text x="10.3" y="185.9">D</text>
<text x="285.3" y="185.9">D</text>
<text x="35" y="199.9">1</text>
<text x="85" y="199.9">2</text>
<text x="135" y="199.9">3</text>
<text x="185" y="199.9">4</text>
<text x="235" y="199.9">5</text>
<text x="285" y="199.9">6</text>
</g>
<g font-size="1.8" fill="#006464">
<text x="33.5" y="14.8">+9V</text>
<text x="42.4" y="19.4">TP2</text>
<text x="59.6" y="22.5">D6</text>
<text x="99.3" y="23.7">FB</text>
<text x="107.9" y="23.7">BST</text>
<text x="127.3" y="19.2">0.1</text>
<text x="131.5" y="19.2">uF</text>
<text x="135.1" y="23.7">4.7</text>
<text x="137.2" y="21.2">L1</text>
<text x="139.3" y="23.7">uH</text>
<text x="144.1" y="18.9">+3.3V</text>
<text x="14.3" y="24.7">Barrel_Jack_Switch</text>
<text x="50.8" y="25.8">JP5</text>
<text x="60.2" y="25">D</text>
<text x="79.8" y="26.5">Fuse</text>
<text x="82.6" y="24.5">F1</text>
<text x="85.3" y="26.5">1.8A</text>
<text x="99.3" y="26.3">EN</text>
<text x="99.3" y="28.8">VIN</text>
<text x="107.4" y="28.8">GND</text>
<text x="108.6" y="26.3">SW</text>
<text x="124.6" y="25" transform="rotate(-90 124.6 25)">C3</text>
<text x="13.5" y="30.1">J7</text>
<text x="38.9" y="32.4">.33uF</text>
<text x="39.1" y="30.1">C2</text>
<text x="71.2" y="35.4" transform="rotate(-90 71.2 35.4)">JP3</text>
<text x="82.7" y="35.4" transform="rotate(-90 82.7 35.4)">JP1</text>
<text x="92.3" y="35.2">10</text>
<text x="95.9" y="35.2">uF</text>
<text x="122.3" y="32.4">22</text>
<text x="123.6" y="35.2">C7</text>
<text x="125.9" y="32.4">uF</text>
<text x="136.3" y="32.9">C4</text>
<text x="137.3" y="35.2">22</text>
<text x="140.9" y="35.2">uF</text>
<text x="153.8" y="32.8" transform="rotate(-90 153.8 32.8)">JP2</text>
<text x="24.1" y="41.5">GNDREF</text>
<text x="69.4" y="40.5">D5</text>
<text x="81.3" y="41.5">D1</text>
<text x="90.3" y="36.4" transform="rotate(-90 90.3 36.4)">C1</text>
<text x="147.6" y="36.7">D</text>
<text x="38.6" y="42.3">TP3</text>
<text x="68.8" y="45.6">D</text>
<text x="81.3" y="44">D</text>
<text x="145.9" y="42.3">D2</text>
<text x="84.1" y="49.1">1</text>
<text x="84.1" y="51.7">2</text>
<text x="239.8" y="53.7">CONNECTOR 2</text>
<text x="60.2" y="59.8">GNDREF</text>
<text x="61.1" y="54.5">.33uF</text>
<text x="63.6" y="56.7">C5</text>
<text x="84.1" y="54.2">3</text>
<text x="84.1" y="56.7">4</text>
<text x="84.1" y="59.3">5</text>
<text x="109.2" y="54.2">GNDREF</text>
<text x="229.9" y="55.5">GNDREF</text>
<text x="131.3" y="64.4">U7</text>
<text x="100.3" y="69.4">GNDREF</text>
<text x="112.3" y="70.7">GND</text>
<text x="121.2" y="66.9">ESP32-S3</text>
<text x="132.4" y="66.9">WROOM -SB</text>
<text x="149.1" y="70.7">GND</text>
<text x="157.5" y="72">GNDREF</text>
<text x="75.3" y="72.7">+3.3V</text>
<text x="112.3" y="73.3">3V3</text>
<text x="112.3" y="75.8">EN</text>
<text x="149.8" y="73.3">IO1</text>
<text x="149.8" y="75.8">IO2</text>
<text x="229.9" y="73.3">GNDREF</text>
<text x="242.1" y="72.5">CONNECTOR 1</text>
<text x="52.3" y="82.9">OLED_SB1</text>
<text x="112.3" y="78.3">IO4</text>
<text x="112.3" y="80.9">IO5</text>
<text x="112.3" y="83.4">IO6</text>
<text x="148" y="80.9">RXDX</text>
<text x="148.3" y="78.3">TXDX</text>
<text x="148.6" y="83.4">IO42</text>
<text x="160.5" y="82.9">TP21</text>
<text x="45.3" y="89.7" transform="rotate(-90 45.3 89.7)">GND</text>
<text x="49.1" y="89.7" transform="rotate(-90 49.1 89.7)">VDD</text>
<text x="54.2" y="89.7" transform="rotate(-90 54.2 89.7)">SCL</text>
<text x="58" y="89.7" transform="rotate(-90 58 89.7)">SDA</text>
<text x="61" y="89.1">~</text>
<text x="112.3" y="86">IO7</text>
<text x="112.3" y="88.5">IO15</text>
<text x="148.6" y="86">IO41</text>
<text x="148.6" y="88.5">IO40</text>
<text x="160.5" y="85.4">TP1</text>
<text x="112.3" y="91">IO16</text>
<text x="112.3" y="93.6">IO17</text>
<text x="148.6" y="91">IO39</text>
<text x="148.6" y="93.6">IO38</text>
<text x="30.5" y="98.7">GNDREF</text>
<text x="38.7" y="97.6">+3.3V</text>
<text x="112.3" y="96.1">IO18</text>
<text x="112.3" y="98.7">IO8</text>
<text x="112.3" y="101.2">IO19</text>
<text x="148.6" y="96.1">IO37</text>
<text x="148.6" y="98.7">IO26</text>
<text x="148.6" y="101.2">IO35</text>
<text x="184.7" y="100.2">R7</text>
<text x="19.9" y="107.5">+3.3V</text>
<text x="73.3" y="107.5">+3.3V</text>
<text x="112.3" y="103.7">IO20</text>
<text x="120.2" y="103.6" transform="rotate(-90 120.2 103.6)">IO3</text>
<text x="122.8" y="103.6" transform="rotate(-90 122.8 103.6)">IO46</text>
<text x="125.3" y="103.6" transform="rotate(-90 125.3 103.6)">IO9</text>
<text x="127.9" y="103.6" transform="rotate(-90 127.9 103.6)">IO10</text>
<text x="130.4" y="103.6" transform="rotate(-90 130.4 103.6)">IO11</text>
<text x="132.9" y="103.6" transform="rotate(-90 132.9 103.6)">IO12</text>
<text x="135.5" y="103.6" transform="rotate(-90 135.5 103.6)">IO13</text>
<text x="138" y="103.6" transform="rotate(-90 138 103.6)">IO14</text>
<text x="140.6" y="103.6" transform="rotate(-90 140.6 103.6)">IO21</text>
<text x="143.1" y="103.6" transform="rotate(-90 143.1 103.6)">IO47</text>
<text x="145.6" y="103.6" transform="rotate(-90 145.6 103.6)">IO48</text>
<text x="148.2" y="103.6" transform="rotate(-90 148.2 103.6)">IO45</text>
<text x="149.8" y="103.7">IO0</text>
<text x="167.4" y="105.3">220</text>
<text x="168.2" y="102.7">R12</text>
<text x="183.9" y="102.7">220</text>
<text x="31.2" y="111.4">SW_BOOT</text>
<text x="33.5" y="108.8">SW2</text>
<text x="80.7" y="111.4">SW_EN</text>
<text x="81.8" y="108.8">SW1</text>
<text x="170.2" y="112.9">D4</text>
<text x="186.7" y="110.4">D3</text>
<text x="186.7" y="112.9">LED GREEN</text>
<text x="17.5" y="118.5">10K</text>
<text x="46.2" y="119.7">TP5</text>
<text x="70.9" y="118.5">10K</text>
<text x="94.5" y="119.7">TP4</text>
<text x="170.2" y="115.5">LED RED</text>
<text x="36.8" y="125.3">GNDREF</text>
<text x="85.1" y="125.3">GNDREF</text>
<text x="160" y="122.8">GNDREF</text>
<text x="176.5" y="120.2">GNDREF</text>
<text x="26.3" y="149.5">+3.3V</text>
<text x="44.7" y="154.5">1</text>
<text x="52.9" y="154.5">3</text>
<text x="93.6" y="152">+3.3V</text>
<text x="44.7" y="159.6">2</text>
<text x="61" y="159.6">GNDREF</text>
<text x="110.7" y="157.1">1</text>
<text x="119" y="157.1">3</text>
<text x="44.7" y="162.2">1'</text>
<text x="44.7" y="167.2">2'</text>
<text x="52.3" y="162.2">3'</text>
<text x="61" y="167.2">GNDREF</text>
<text x="110.7" y="162.2">2</text>
<text x="110.7" y="164.7">1'</text>
<text x="118.4" y="164.7">3'</text>
<text x="127" y="162.2">GNDREF</text>
<text x="44.7" y="169.8">A</text>
<text x="52.9" y="169.8">B</text>
<text x="110.7" y="169.8">2'</text>
<text x="110.7" y="172.3">A</text>
<text x="118.9" y="172.3">B</text>
<text x="127" y="169.8">GNDREF</text>
<text x="44.7" y="174.9">C</text>
<text x="52.9" y="174.9">D</text>
<text x="57.4" y="177.9">R5</text>
<text x="110.7" y="177.4">C</text>
<text x="118.9" y="177.4">D</text>
<text x="56.9" y="180.7">10K</text>
<text x="122.9" y="183.2">10K</text>
<text x="123.5" y="180.4">R4</text>
<text x="58.4" y="187.6">GNDREF</text>
<text x="124.5" y="190.1">GNDREF</text>
</g>
<g font-size="1.8" fill="#0000c2">
<text x="29.2" y="22.5">TEST</text>
<text x="227.9" y="26.5">CONNECTORS</text>
<text x="219.2" y="30.1">This</text>
<text x="219.2" y="32.1">can</text>
<text x="219.2" y="34.2">project</text>
<text x="223.8" y="32.1">hardwire</text>
<text x="224.1" y="30.1">section</text>
<text x="227" y="34.2">if</text>
<text x="229.5" y="34.2">need</text>
<text x="232.1" y="30.1">shows</text>
<text x="233" y="32.1">into</text>
<text x="235.1" y="34.2">be.</text>
<text x="237.8" y="32.1">the</text>
<text x="239" y="30.1">how</text>
<text x="241.9" y="32.1">rest</text>
<text x="243.8" y="30.1">this</text>
<text x="246.7" y="32.1">of</text>
<text x="248.5" y="30.1">system</text>
<text x="249.8" y="32.1">the</text>
<text x="32.8" y="46.3">TEST</text>
<text x="24.7" y="74">OLED</text>
<text x="15" y="78">Here</text>
<text x="15" y="80.1">show</text>
<text x="15" y="82.1">out</text>
<text x="19.2" y="82.1">going</text>
<text x="20.5" y="78">is</text>
<text x="20.8" y="80.1">all</text>
<text x="23.3" y="78">how</text>
<text x="24.5" y="80.1">incoming</text>
<text x="25.6" y="82.1">information</text>
<text x="29.8" y="78">plan</text>
<text x="34.2" y="80.1">and</text>
<text x="35.1" y="78">to</text>
<text x="15" y="86.2">The</text>
<text x="15" y="88.3">swapped</text>
<text x="19.4" y="86.2">VCC and</text>
<text x="24.2" y="88.3">due</text>
<text x="28.8" y="88.3">to</text>
<text x="28.8" y="86.2">GND are</text>
<text x="31.8" y="88.3">the</text>
<text x="35.9" y="88.3">oled</text>
<text x="15" y="90.3">I</text>
<text x="16.8" y="90.3">am</text>
<text x="20.8" y="90.3">using</text>
<text x="27" y="90.3">has</text>
<text x="31.5" y="90.3">it</text>
<text x="34" y="90.3">swaped</text>
<text x="44.7" y="122.3">TEST</text>
<text x="93" y="122.3">TEST</text>
<text x="67.3" y="143.6">These</text>
<text x="72.9" y="140.3">JOYSTICKS</text>
<text x="73.8" y="143.6">Two</text>
<text x="78.4" y="143.6">Joysticks</text>
<text x="88.2" y="143.6">will</text>
<text x="92.6" y="143.6">be</text>
<text x="96" y="143.6">the</text>
<text x="67.3" y="145.6">primary</text>
<text x="67.3" y="147.7">and</text>
<text x="71.9" y="147.7">onboard</text>
<text x="75.6" y="145.6">way</text>
<text x="80.2" y="145.6">to</text>
<text x="80.8" y="147.7">settings</text>
<text x="83.3" y="145.6">controll</text>
<text x="91.8" y="145.6">the</text>
<text x="96" y="145.6">sub</text>
</g>
<g font-size="1.8" fill="#a90000">
<text x="94.5" y="22.6">1</text>
<text x="114.9" y="22.6">6</text>
<text x="27.2" y="26.4">1</text>
<text x="27.2" y="29">3</text>
<text x="94.5" y="25.1">2</text>
<text x="94.5" y="27.7">3</text>
<text x="114.9" y="25.1">5</text>
<text x="114.9" y="27.7">4</text>
<text x="27.2" y="31.5">2</text>
<text x="224.7" y="42.9">1</text>
<text x="224.7" y="45.5">3</text>
<text x="233.6" y="42.9">2</text>
<text x="233.6" y="45.5">4</text>
<text x="80.6" y="48">1</text>
<text x="80.6" y="50.5">2</text>
<text x="80.6" y="53.1">3</text>
<text x="224.7" y="48">5</text>
<text x="224.7" y="50.5">7</text>
<text x="233.6" y="48">6</text>
<text x="233.6" y="50.5">8</text>
<text x="80.6" y="55.6">4</text>
<text x="80.6" y="58.2">5</text>
<text x="224.7" y="60.7">1</text>
<text x="224.7" y="63.2">3</text>
<text x="224.7" y="65.8">5</text>
<text x="233.6" y="60.7">2</text>
<text x="233.6" y="63.2">4</text>
<text x="233.6" y="65.8">6</text>
<text x="109.8" y="69.6">1</text>
<text x="153.6" y="69.6">40</text>
<text x="224.7" y="68.3">7</text>
<text x="233.6" y="68.3">8</text>
<text x="109.8" y="72.1">2</text>
<text x="109.8" y="74.7">3</text>
<text x="109.8" y="77.2">4</text>
<text x="153.6" y="72.1">39</text>
<text x="153.6" y="74.7">38</text>
<text x="153.6" y="77.2">37</text>
<text x="109.8" y="79.8">5</text>
<text x="109.8" y="82.3">6</text>
<text x="153.6" y="79.8">36</text>
<text x="153.6" y="82.3">35</text>
<text x="109.8" y="84.8">7</text>
<text x="109.8" y="87.4">8</text>
<text x="109.8" y="89.9">9</text>
<text x="153.6" y="84.8">34</text>
<text x="153.6" y="87.4">33</text>
<text x="153.6" y="89.9">32</text>
<text x="44.2" y="92.1" transform="rotate(-90 44.2 92.1)">1</text>
<text x="48" y="92.1" transform="rotate(-90 48 92.1)">2</text>
<text x="53.1" y="92.1" transform="rotate(-90 53.1 92.1)">3</text>
<text x="56.9" y="92.1" transform="rotate(-90 56.9 92.1)">4</text>
<text x="109.2" y="92.5">10</text>
<text x="109.2" y="95">11</text>
<text x="153.6" y="92.5">31</text>
<text x="153.6" y="95">30</text>
<text x="109.2" y="97.5">12</text>
<text x="109.2" y="100.1">13</text>
<text x="153.6" y="97.5">29</text>
<text x="153.6" y="100.1">28</text>
<text x="109.2" y="102.6">14</text>
<text x="119.1" y="106.7" transform="rotate(-90 119.1 106.7)">15</text>
<text x="121.7" y="106.7" transform="rotate(-90 121.7 106.7)">16</text>
<text x="124.2" y="106.7" transform="rotate(-90 124.2 106.7)">17</text>
<text x="126.7" y="106.7" transform="rotate(-90 126.7 106.7)">18</text>
<text x="129.3" y="106.7" transform="rotate(-90 129.3 106.7)">19</text>
<text x="131.8" y="106.7" transform="rotate(-90 131.8 106.7)">20</text>
<text x="134.4" y="106.7" transform="rotate(-90 134.4 106.7)">21</text>
<text x="136.9" y="106.7" transform="rotate(-90 136.9 106.7)">22</text>
<text x="139.4" y="106.7" transform="rotate(-90 139.4 106.7)">23</text>
<text x="142" y="106.7" transform="rotate(-90 142 106.7)">24</text>
<text x="144.5" y="106.7" transform="rotate(-90 144.5 106.7)">25</text>
<text x="147.1" y="106.7" transform="rotate(-90 147.1 106.7)">26</text>
<text x="153.6" y="102.6">27</text>
<text x="31" y="114">3</text>
<text x="31" y="119.1">1</text>
<text x="38.7" y="114">4</text>
<text x="38.7" y="119.1">2</text>
<text x="79.3" y="114">3</text>
<text x="79.3" y="119.1">1</text>
<text x="86.9" y="114">4</text>
<text x="86.9" y="119.1">2</text>
<text x="39.9" y="153.4">1</text>
<text x="57.7" y="153.4">3</text>
<text x="106" y="156">1</text>
<text x="123.8" y="156">3</text>
<text x="39.6" y="161">1'</text>
<text x="39.9" y="158.5">2</text>
<text x="57.4" y="161">3'</text>
<text x="106" y="161">2</text>
<text x="39.6" y="166.1">2'</text>
<text x="105.7" y="163.6">1'</text>
<text x="123.5" y="163.6">3'</text>
<text x="39.9" y="173.7">C</text>
<text x="40" y="168.7">A</text>
<text x="57.7" y="168.7">B</text>
<text x="57.7" y="173.7">D</text>
<text x="105.7" y="168.7">2'</text>
<text x="106" y="171.2">A</text>
<text x="123.7" y="171.2">B</text>
<text x="105.9" y="176.3">C</text>
<text x="123.7" y="176.3">D</text>
</g>
<g font-size="1.8" fill="#0f0f0f">
<text x="55.9" y="45.4">POWER 1</text>
<text x="132.1" y="45.4">POWER 2</text>
<text x="73.2" y="53">D+</text>
<text x="73.2" y="50.5">D-</text>
<text x="210.9" y="50.5">POWER 2</text>
<text x="210.9" y="68.2">POWER 1</text>
<text x="94.7" y="77.1">LJ</text>
<text x="96.4" y="74.6">EN</text>
<text x="97.9" y="77.1">X</text>
<text x="94.6" y="82.2">RJ</text>
<text x="94.8" y="79.7">LJ</text>
<text x="98" y="82.2">Y</text>
<text x="98" y="79.7">Y</text>
<text x="94.4" y="84.7">RJ</text>
<text x="97.9" y="84.7">X</text>
<text x="102.4" y="100">D-</text>
<text x="102.4" y="102.5">D+</text>
<text x="157.5" y="107.6">BOOT</text>
<text x="121.7" y="114">LJ</text>
<text x="124.9" y="114">BUTTON</text>
<text x="139.7" y="114">RJ</text>
<text x="143.1" y="114">BUTTON</text>
<text x="22.5" y="129.6" transform="rotate(-90 22.5 129.6)">BOOT</text>
<text x="75.9" y="127.1" transform="rotate(-90 75.9 127.1)">EN</text>
<text x="32.5" y="158.4">LJ</text>
<text x="35.6" y="158.4">X</text>
<text x="98.3" y="160.9">RJ</text>
<text x="101.7" y="160.9">X</text>
<text x="32.6" y="166">LJ</text>
<text x="35.7" y="166">Y</text>
<text x="71.1" y="173.6">LJ</text>
<text x="74.3" y="173.6">BUTTON</text>
<text x="98.4" y="168.6">RJ</text>
<text x="101.8" y="168.6">Y</text>
<text x="137.2" y="176.2">RJ</text>
<text x="140.6" y="176.2">BUTTON</text>
</g>
</svg>
